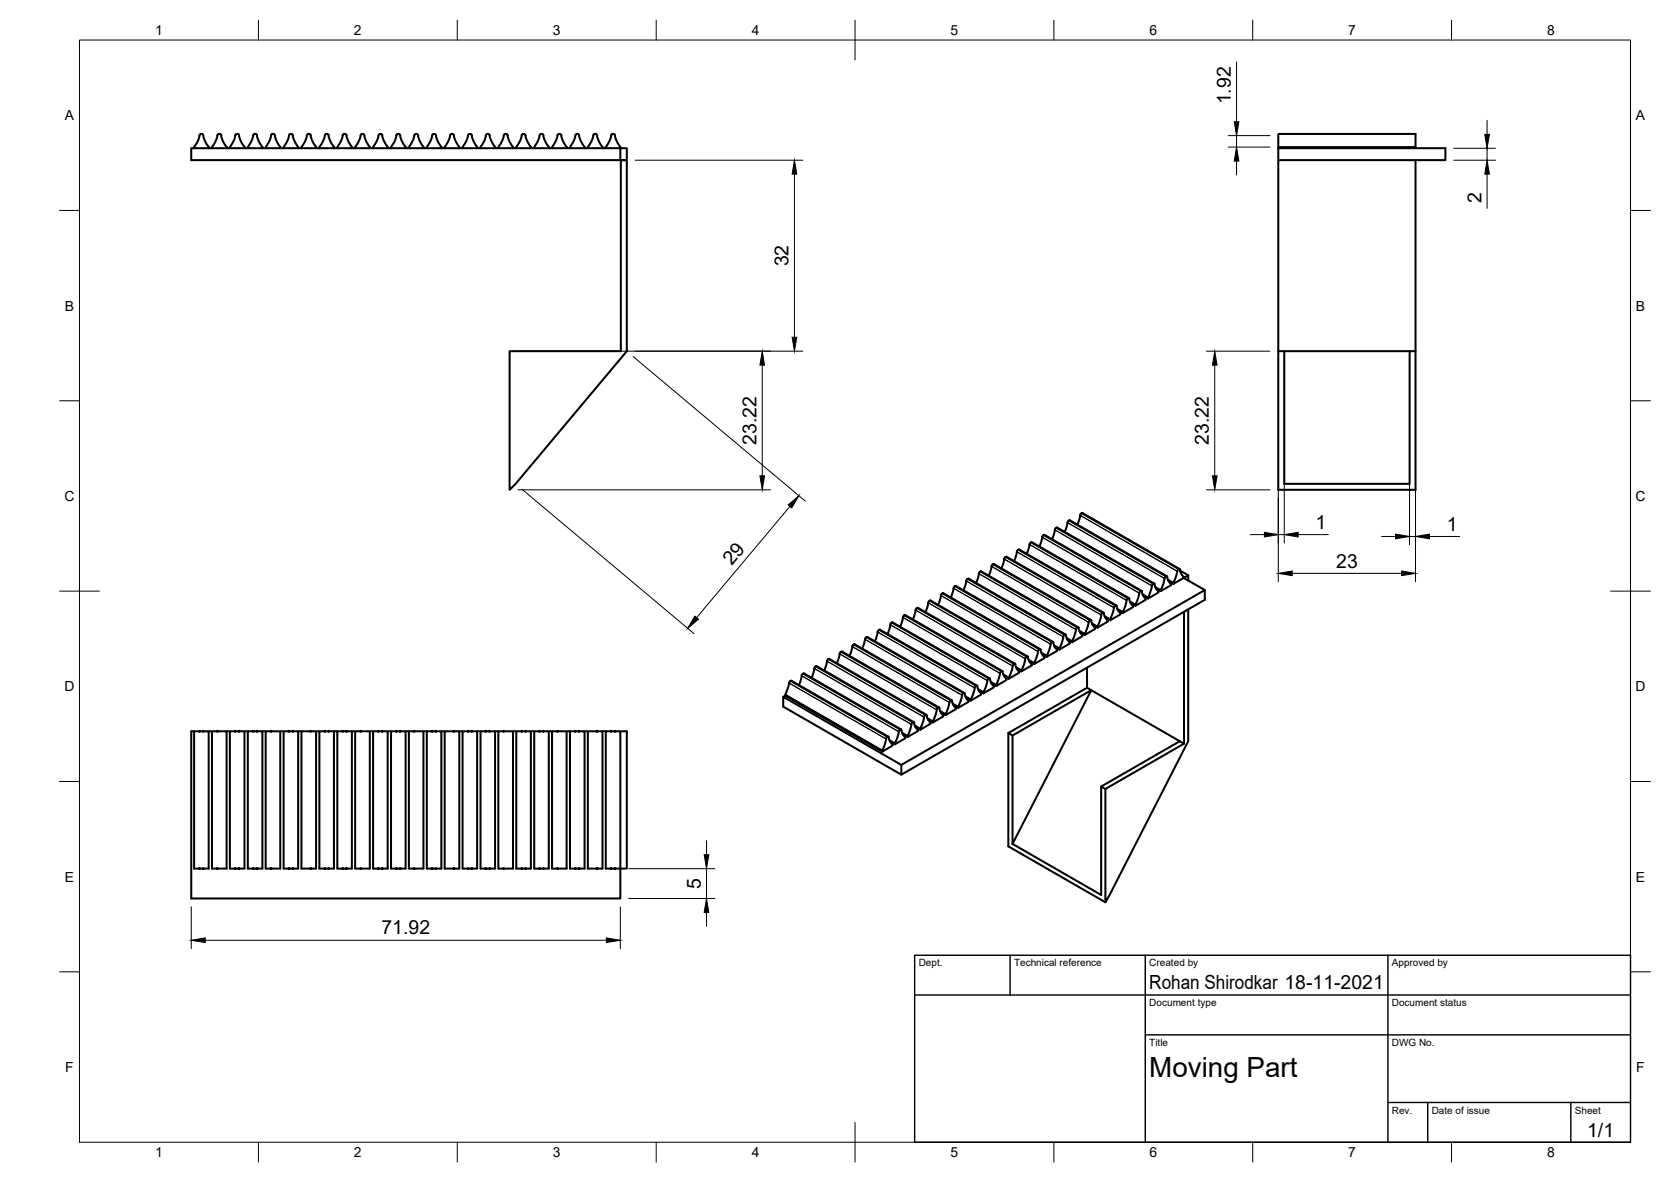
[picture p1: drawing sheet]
<svg xmlns="http://www.w3.org/2000/svg" width="420mm" height="297mm" viewBox="0 0 420 297" stroke-linecap="round" stroke-linejoin="round" font-family="sans-serif">
<!-- layer: Visible -->
<g fill="none" stroke="#000" stroke-width=".51">
<path d="M52.5 36.9l-.8-1.1-.5-1.3a.55 .55 0 0 0-.3-.8 .55 .55 0 0 0-.8 .5l-.3 1-1 2M52.5 36.9v.3M54.7 34l-.3 1.1-1.1 2.1M55 33.7a.75 .75 0 0 1 .7 .8l.5 1.3 .8 1.2M55 33.7l-.3 .3M57 37v.2M57.8 37.2l1.3-2.7a.56 .56 0 0 1 .3-.8 .56 .56 0 0 1 .7 .5l.5 1.4 .9 1.3v.3M62.3 37.2l1.3-2.7a.55 .55 0 0 1 .3-.8 .55 .55 0 0 1 .7 .5l.3 1 1.1 1.7v.3M68.2 34l-.3 1.1-1.1 2.1M68.5 33.7h.4l.2 .3M68.6 33.7l-.4 .3M69.1 34l.3 1.2 1.1 1.7v.3"/>
<path d="M75 36.9l-.9-1.3-.4-1.2a.56 .56 0 0 0-.6-.7 .56 .56 0 0 0-.5 .7l-1.3 2.8M75 36.9v.3M77.5 33.7a.75 .75 0 0 1 .7 .8l.5 1.3 .8 1.2M77.5 33.7l-.3 .1-.4 1.6-1 1.6v.2M79.5 37v.2M82.2 33.7l-.5 .1-.3 1.3-1.1 2.1M82.3 33.7l.3 .3M82.6 34l.4 1.2 .9 1.7M84 36.9v.3M84.8 37.2l1.3-2.7a.55 .55 0 0 1 .3-.8 .55 .55 0 0 1 .7 .5l.6 1.6 .8 1.1v.3M90.7 34l-.3 1.1-1.1 2.1M90.7 34l.3-.3h.4l.2 .3"/>
<path d="M91.6 34l.3 1.2 1.1 1.8M93 37v.2M93.8 37.2l1.3-2.7a.56 .56 0 0 1 .3-.8 .56 .56 0 0 1 .7 .5l.5 1.4 .9 1.3v.3M100 33.7a.75 .75 0 0 1 .7 .8l.5 1.3 .8 1.2M100 33.7l-.3 .1-.4 1.4-1 2M102 37v.2M104.8 33.7a.79 .79 0 0 0-.7 .8l-1.3 2.7M104.8 33.7l.3 .3M105.1 34l.4 1.2 .9 1.7M106.5 36.9v.3M111 37v.2M111 37l-.9-1.4-.4-1.2a.56 .56 0 0 0-.6-.7 .56 .56 0 0 0-.5 .7l-1.3 2.8"/>
<path d="M115.5 37v.2M115.5 37l-.8-1.2-.5-1.3a.55 .55 0 0 0-.3-.8 .55 .55 0 0 0-.7 .5l-.5 1.4-.9 1.4v.2M116.3 37.2l1.3-2.7a.56 .56 0 0 1 .3-.8 .56 .56 0 0 1 .7 .5l.6 1.6 .8 1.1v.3M124.5 37v.2M124.5 37l-.8-1.2-.5-1.3a.55 .55 0 0 0-.3-.8 .55 .55 0 0 0-.7 .5l-.4 1-1 2M127.3 33.7a.75 .75 0 0 0-.7 .8l-1.3 2.7M127.3 33.7l.3 .1 .4 1.4 .9 1.7M129 36.9v.3M133.5 37v.2M133.5 37l-.9-1.4-.4-1.2a.56 .56 0 0 0-.6-.7 .56 .56 0 0 0-.5 .7l-1.3 2.8M134.3 37.2l1.3-2.7a.55 .55 0 0 1 .3-.8 .55 .55 0 0 1 .7 .5l.3 1 1.1 1.7v.3M142.5 37v.2"/>
<path d="M142.5 37l-.7-1.1-.6-1.5a.56 .56 0 0 0-.5-.7 .56 .56 0 0 0-.6 .7l-1.3 2.8M147 37v.2M147 37l-.9-1.4-.4-1.2a.56 .56 0 0 0-.6-.7 .56 .56 0 0 0-.5 .7l-1.3 2.8M151.4 36.9l-1.2-2.4a.55 .55 0 0 0-.3-.8 .55 .55 0 0 0-.7 .5l-.4 1.2-1 1.6v.2M151.5 36.9v.3M156 37v.2h-107.9v3h109.5v-3h-1.6v3M156 37l-.7-1.1-.6-1.5a.56 .56 0 0 0-.5-.7 .56 .56 0 0 0-.6 .7l-1.3 2.8M321.4 37.2h42v3h-42zM321.4 37v-3.3h34.5v3.5M355.9 37h-34.5v.2M156.1 40.2h1.5v48.1l-28 33.3-1.5 1.5v-34.8h28zM321.4 40.2v82.9h34.5v-82.9"/>
<path d="M321.4 88.3h1.5M354.4 88.3h-31.5v33.3h31.5v-33.3h1.5M252.9 139.9l-.1 .1M253.1 139.9l24.4 14.1M253.1 139.9h-.2M255.7 138.6l-.7 2.4M255.9 138.2l.4-.1 24.4 14.1M256 138.2l-.3 .4M259.1 136.4l-.2 .2-.7 2.6M259.1 136.4l.4-.1 24.4 14M262.7 134.4l24.3 14.1M262.7 134.4a1.31 1.31 0 0 0-.8 1.3l-.6 1.7"/>
<path d="M265.2 133.1l-.7 2.4M265.6 132.6l-.4 .5M265.6 132.6l24.6 14M268.7 130.9l-1 2.8M269 130.8l24.4 14M269 130.8l-.3 .1M271.6 129.5l-.7 2.4M271.9 129l.3-.1 24.4 14.1M271.9 129l-.3 .5M221.3 158.2l24.4 14.1M221.3 158.3a1.52 1.52 0 0 0-.8 1.4l-.5 1.5M223.9 157l-.7 2.3"/>
<path d="M224.3 156.4l-.4 .6M224.5 156.4l24.4 14.1M224.5 156.4h-.2M227.5 154.6l-.4 .3-.8 2.6M227.6 154.6l24.4 14M227.7 154.6h-.2M230.5 152.9l-.2 .2-.8 2.6M230.5 152.8h.3l24.4 14M233.4 151.5l-.7 2.3M233.4 151.5h.1M233.7 151l-.3 .4M234 150.9l24.4 14.1"/>
<path d="M234 150.9l-.3 .1M235.9 152l.5-1.4a1.52 1.52 0 0 1 .8-1.5l24.4 14M240.4 147.3l24.4 14M240.4 147.2a1.4 1.4 0 0 0-.8 1.4l-.5 1.6M243.5 145.4l24.4 14.1M243.6 145.4a1.43 1.43 0 0 0-.8 1.5l-.5 1.4M245.4 146.5l.6-1.4a1.82 1.82 0 0 1 .7-1.5l24.4 14M249.3 142.3l-.7 2.4M249.6 141.8l-.3 .5M249.6 141.8l.3-.1 24.4 14.1M252.5 140.5l-.7 2.3M252.5 140.5h.1"/>
<path d="M252.8 140l-.3 .5M267.6 159.6l-.2 .4M267.6 159.6l.4-.1 .4 1.2 .6 .7M271.2 157.8l.2 .9 .8 .9v.3l-2.6 1.5M271.2 157.8a.51 .51 0 0 0-.5 .1 .51 .51 0 0 0-.2 .5l-.9 3M271.4 158.5l1.4 .8M271.5 158.9l1.3 .6M273.7 156.3a.39 .39 0 0 1 .2-.4 .39 .39 0 0 1 .5 .1l.3 .9 .7 .9M273.7 156.4l-.9 3.1M274.6 156.7l1.3 .8M274.7 157l1.2 .7M275.4 157.8v.3l-2.6 1.4"/>
<path d="M277 154.2l.5-.2 .2 .8 .8 1.2v.2l-2.6 1.5zM277.7 154.9l1.4 .7M277.9 155.2l1.2 .7M280.5 152.1l-.4 .4-1 3.4M280.5 152.2l.3 .1M280.8 152.3l.2 .8 .7 1M280.9 153l1.4 .8M281.1 153.4l1.2 .7M281.7 154.1v.3l-2.6 1.5M284 150.5l.2 .9 .7 1M284 150.5a.49 .49 0 0 0-.6 0 .49 .49 0 0 0-.1 .6l-1 3M284.1 151.2l1.4 .8"/>
<path d="M284.3 151.5l1.2 .7M284.9 152.4v.2l-2.6 1.5M286.7 148.6l-.2 .2-1 3.4M286.9 148.5h.2l.3 1 .7 1M286.9 148.5l-.2 .1M287.3 149.4l1.4 .7M287.5 149.7l1.2 .7M288.1 150.4v.1M288.1 150.5v.2l-2.6 1.5M289.6 147.2l-.9 3.2M290.3 146.8l.3 1 .7 .8M290.3 146.8a.41 .41 0 0 0-.5-.1 .41 .41 0 0 0-.2 .5"/>
<path d="M290.5 147.5l1.3 .8M290.6 147.9l1.2 .7M291.3 148.6v.3l-2.6 1.5M293.1 144.9l-.2 .3-1.1 3.4M293.1 144.9l.4-.1 .2 .9 .8 1.1-.1 .3-2.6 1.5M293.7 145.7l1.3 .8M293.8 146l1.2 .7M296.7 143.4l2.1 1.2v1.3M297.6 145l-.8-1.4a.42 .42 0 0 0-.4-.6 .42 .42 0 0 0-.4 .6l-1 3.1M297.6 144.9v.3l-2.6 1.5M298.8 144.6l-1.2 .6 5.3 3.1v2.4l-76.3 44-29.7-17.1v-2.5l29.7 17.1M298.8 153.1v33.2l-20.9 40.4v-28.4l19.8-11.4v-33.2"/>
<path d="M302.9 148.3l-76.3 43.9v2.5M197.4 174.6l.8-2a1.93 1.93 0 0 1 .7-1.5l24.5 14M197.4 174.8l-.5 .3M202.2 169.3l24.4 14M202.2 169.2a1.48 1.48 0 0 0-.8 1.5l-.5 1.5M204.1 170.3l.5-1.4a1.81 1.81 0 0 1 .7-1.5l24.5 14.1M208.5 165.6l24.4 14M208.6 165.6a1.48 1.48 0 0 0-.8 1.5l-.6 1.4M211.1 164.3l-.7 2.4M211.4 163.8l-.3 .5M211.4 163.9l.3-.2 24.4 14.1M213.6 164.8l.6-1.6a1.4 1.4 0 0 1 .7-1.3l24.4 14.1"/>
<path d="M217.5 160.7l-.7 2.3M217.5 160.6v.1M217.5 160.6l.1-.3 .5-.2 24.4 14M232.6 179.7l-.2 .3-1 3.4M232.6 179.7h.4l.2 .7 .8 1.2v.3l-2.6 1.5M235.9 177.8l-.3 .4-1 3.3M235.9 177.8h.3l.2 1 .8 1v.3l-2.6 1.4M236.4 178.7l1.3 .8M236.5 179l1.2 .7M238.8 176.2l.6-.2 .2 .9 .8 1.1-.1 .2-2.6 1.5zM239.6 176.9l1.3 .7M239.7 177.2l1.2 .7"/>
<path d="M242.2 174.2h.3l.4 1.2 .6 .7M242.2 174.2l-.2 .3-1.1 3.4M242.7 175l1.4 .8M242.9 175.4l1.2 .7M243.5 176.1v.3l-2.6 1.5M245.1 172.9l-1 3.2M245.3 172.4l.3-.1 .2 .1M245.4 172.4l-.3 .4M245.7 172.5l.3 .8 .7 1v.2l-2.6 1.6M245.9 173.2l1.4 .8M246.1 173.5l1.2 .7M248.3 171a.39 .39 0 0 1 .2-.4 .39 .39 0 0 1 .4 .1l.4 1 .6 .8"/>
<path d="M248.3 171l-1 3.2M249.1 171.4l1.4 .7M249.3 171.7l1.2 .7M249.9 172.5v.2l-2.6 1.5M251.4 169.2l-.9 3.2M251.8 168.6l.3 .1 .1 .7 .9 1.2v.3l-2.6 1.5M251.9 168.6l-.4 .6M252.3 169.5l1.4 .8M252.5 169.8l1.2 .7M254.6 167.4l-.9 3.1M255.3 167l.2 .8 .7 1M255.3 167a.41 .41 0 0 0-.5-.1 .41 .41 0 0 0-.2 .4"/>
<path d="M255.5 167.7l1.3 .8M255.6 168l1.2 .7M256.3 168.8v.2l-2.6 1.5M258.1 165.1l-.3 .2-1 3.4M258.2 165h.2l.4 1.1 .7 .9M258.2 165l-.1 .1M258.7 165.8l1.3 .8M258.8 166.2l1.2 .7M259.4 167v.2l-2.6 1.5M261.4 163.2l-.4 .3-1 3.4M261.4 163.2h.2l.3 1 .7 .9M261.9 164l1.3 .8"/>
<path d="M262 164.3l1.2 .7M262.6 165.1v.3l-2.6 1.5M265 162.2l1.4 .8M265.2 162.5l1.2 .7M265.8 163.3l-.9-1.3a.42 .42 0 0 0-.3-.6 .42 .42 0 0 0-.4 .5l-1 3.1M265.8 163.3h.1M265.8 163.4v.2l-2.6 1.4M267.4 160l-1 3.2M268.2 160.3l1.4 .8M268.4 160.7l1.2 .7M269 161.5v.2l-2.6 1.5M273.3 167.8v5l-19.8 11.4v28.5l24.4 14"/>
<path d="M273.3 172.8l24.4 14.1M48.8 183.8h-.7v42h107.9v-7.5h1.6v-34.5h-1.6M48.8 183.8h3.7v34.5h-3.7zM52.5 183.8h.8M53.3 183.8h3.7v34.5h-3.7zM57 183.8h.8M57.8 183.8h3.7v34.5h-3.7zM61.5 183.8h.8M62.3 183.8h3.7v34.5h-3.7zM66 183.8h.8M66.8 183.8h3.7v34.5h-3.7zM70.5 183.8h.8"/>
<path d="M71.3 183.8h3.7v34.5h-3.7zM75 183.8h.8M75.8 183.8h3.7v34.5h-3.7zM79.5 183.8h.8M80.3 183.8h3.7v34.5h-3.7zM84 183.8h.8M84.8 183.8h3.7v34.5h-3.7zM88.5 183.8h.8M89.3 183.8h3.7v34.5h-3.7zM93 183.8h.8M93.8 183.8h3.7v34.5h-3.7zM97.5 183.8h.8"/>
<path d="M98.3 183.8h3.7v34.5h-3.7zM102 183.8h.8M102.8 183.8h3.7v34.5h-3.7zM106.5 183.8h.8M107.3 183.8h3.7v34.5h-3.7zM111 183.8h.8M111.8 183.8h3.7v34.5h-3.7zM115.5 183.8h.8M116.3 183.8h3.7v34.5h-3.7zM120 183.8h.8M120.8 183.8h3.7v34.5h-3.7zM124.5 183.8h.8"/>
<path d="M125.3 183.8h3.7v34.5h-3.7zM129 183.8h.8M129.8 183.8h3.7v34.5h-3.7zM133.5 183.8h.8M134.3 183.8h3.7v34.5h-3.7zM138 183.8h.8M138.8 183.8h3.7v34.5h-3.7zM142.5 183.8h.8M143.3 183.8h3.7v34.5h-3.7zM147 183.8h.8M147.8 183.8h3.7v34.5h-3.7zM151.5 183.8h.8"/>
<path d="M152.3 183.8h3.7v34.5h-3.7zM221.8 188.6l-24.4-14v.2l24.4 14.1M222.8 185.7l-1 3.2M223.1 185.2l-.3 .5M223.1 185.2h.3l.4 1.2 .6 .8M223.6 186l1.4 .8M223.8 186.3l1.2 .7M224.4 187.2v.2l-2.6 1.5M226 183.8l-1 3.2M226.3 183.4l.2-.1 .2 .2M226.3 183.4l-.3 .4M226.7 183.5l.2 .8 .7 1v.3l-2.6 1.4"/>
<path d="M226.8 184.2l1.4 .8M227 184.5l1.2 .7M229.2 182a.38 .38 0 0 1 .2-.4 .38 .38 0 0 1 .4 .1l.3 .9 .7 .9M229.2 182l-1 3.2M230 182.3l1.4 .8M230.2 182.7l1.2 .7M230.8 183.4v.1M230.8 183.5v.2l-2.6 1.5M233.2 180.5l1.4 .8M233.4 180.9l1.2 .6M253.5 184.2l1.1 .6M254.6 184.8l19.8-11.4-19.8 38.7z"/>
<path d="M276.9 197.7l1 .6M296.7 186.3l-19.8 11.4v27.2l-22.3-12.8"/>
</g>
<g fill="#000" stroke="#000" stroke-width=".25">
<circle cx="50.2" cy="183.8" r=".24"/>
<circle cx="51.1" cy="183.8" r=".24"/>
<circle cx="54.6" cy="183.8" r=".24"/>
<circle cx="59.2" cy="183.8" r=".24"/>
<circle cx="60.1" cy="183.8" r=".24"/>
<circle cx="63.7" cy="183.8" r=".24"/>
<circle cx="64.6" cy="183.8" r=".24"/>
<circle cx="68.2" cy="183.8" r=".24"/>
<circle cx="72.7" cy="183.8" r=".24"/>
<circle cx="73.6" cy="183.8" r=".24"/>
<circle cx="78.1" cy="183.8" r=".24"/>
<circle cx="81.7" cy="183.8" r=".24"/>
<circle cx="82.6" cy="183.8" r=".24"/>
<circle cx="86.2" cy="183.8" r=".24"/>
<circle cx="87.1" cy="183.8" r=".24"/>
<circle cx="90.7" cy="183.8" r=".24"/>
<circle cx="95.2" cy="183.8" r=".24"/>
<circle cx="96.1" cy="183.8" r=".24"/>
<circle cx="99.7" cy="183.8" r=".24"/>
<circle cx="100.6" cy="183.8" r=".24"/>
<circle cx="104.2" cy="183.8" r=".24"/>
<circle cx="108.7" cy="183.8" r=".24"/>
<circle cx="109.6" cy="183.8" r=".24"/>
<circle cx="114.1" cy="183.8" r=".24"/>
<circle cx="117.7" cy="183.8" r=".24"/>
<circle cx="118.6" cy="183.8" r=".24"/>
<circle cx="122.2" cy="183.8" r=".24"/>
<circle cx="123.1" cy="183.8" r=".24"/>
<circle cx="126.7" cy="183.8" r=".24"/>
<circle cx="131.2" cy="183.8" r=".24"/>
<circle cx="132.1" cy="183.8" r=".24"/>
<circle cx="135.7" cy="183.8" r=".24"/>
<circle cx="136.6" cy="183.8" r=".24"/>
<circle cx="140.2" cy="183.8" r=".24"/>
<circle cx="144.7" cy="183.8" r=".24"/>
<circle cx="145.6" cy="183.8" r=".24"/>
<circle cx="150.1" cy="183.8" r=".24"/>
<circle cx="153.7" cy="183.8" r=".24"/>
<circle cx="154.6" cy="183.8" r=".24"/>
<circle cx="50.2" cy="218.3" r=".24"/>
<circle cx="51.1" cy="218.3" r=".24"/>
<circle cx="54.6" cy="218.3" r=".24"/>
<circle cx="59.2" cy="218.3" r=".24"/>
<circle cx="60.1" cy="218.3" r=".24"/>
<circle cx="63.7" cy="218.3" r=".24"/>
<circle cx="64.6" cy="218.3" r=".24"/>
<circle cx="68.2" cy="218.3" r=".24"/>
<circle cx="72.7" cy="218.3" r=".24"/>
<circle cx="73.6" cy="218.3" r=".24"/>
<circle cx="78.1" cy="218.3" r=".24"/>
<circle cx="81.7" cy="218.3" r=".24"/>
<circle cx="82.6" cy="218.3" r=".24"/>
<circle cx="86.2" cy="218.3" r=".24"/>
<circle cx="87.1" cy="218.3" r=".24"/>
<circle cx="90.7" cy="218.3" r=".24"/>
<circle cx="95.2" cy="218.3" r=".24"/>
<circle cx="96.1" cy="218.3" r=".24"/>
<circle cx="99.7" cy="218.3" r=".24"/>
<circle cx="100.6" cy="218.3" r=".24"/>
<circle cx="104.2" cy="218.3" r=".24"/>
<circle cx="108.7" cy="218.3" r=".24"/>
<circle cx="109.6" cy="218.3" r=".24"/>
<circle cx="114.1" cy="218.3" r=".24"/>
<circle cx="117.7" cy="218.3" r=".24"/>
<circle cx="118.6" cy="218.3" r=".24"/>
<circle cx="122.2" cy="218.3" r=".24"/>
<circle cx="123.1" cy="218.3" r=".24"/>
<circle cx="126.7" cy="218.3" r=".24"/>
<circle cx="131.2" cy="218.3" r=".24"/>
<circle cx="132.1" cy="218.3" r=".24"/>
<circle cx="135.7" cy="218.3" r=".24"/>
<circle cx="136.6" cy="218.3" r=".24"/>
<circle cx="140.2" cy="218.3" r=".24"/>
<circle cx="144.7" cy="218.3" r=".24"/>
<circle cx="145.6" cy="218.3" r=".24"/>
<circle cx="150.1" cy="218.3" r=".24"/>
<circle cx="153.7" cy="218.3" r=".24"/>
<circle cx="154.6" cy="218.3" r=".24"/>
</g>
<!-- layer: Visible Narrow -->
<g fill="none" stroke="#000" stroke-width=".25">
<path d="M252.9 139.9l24.4 14.1M255.7 138.7l24.4 14M255.7 138.6l24.4 14.1M255.9 138.2l24.5 14M256.1 138.1l24.4 14.1M258.9 136.8l24.4 14.1M259.1 136.4l24.4 14M259.3 136.3l24.4 14M262 135l24.4 14.1M262 135l24.4 14M262.3 134.5l24.4 14.1M262.5 134.5l24.4 14"/>
<path d="M265.2 133.1l24.4 14.1-24.4-14M265.5 132.7l24.4 14.1M265.6 132.6l24.4 14.1M268.4 131.4l24.4 14M268.4 131.3l24.4 14.1M268.7 130.9l24.4 14M268.8 130.8l24.4 14M271.6 129.5l24.4 14.1M271.6 129.5l24.4 14M271.9 129l24.4 14.1M272 129l24.4 14M220.7 158.8l24.4 14.1-24.4-14.1"/>
<path d="M220.9 158.4l24.4 14M221.1 158.3l24.4 14M223.9 157l24.4 14.1M223.9 157l24.4 14M224.1 156.5l24.4 14.1M224.3 156.4l24.4 14.1M227 155.1l24.4 14.1-24.4-14M227.3 154.7l24.4 14M227.5 154.6l24.3 14.1M230.2 153.3l24.4 14.1M230.5 152.9l24.4 14M230.6 152.8l24.4 14"/>
<path d="M233.7 151l24.4 14.1M233.8 150.9l24.4 14.1M236.6 149.6l24.4 14.1M236.9 149.2l24.4 14M237 149.1l24.4 14.1M239.8 147.9l24.4 14M239.8 147.8l24.4 14M240 147.4l24.4 14M240.2 147.3l24.4 14M243 146l24.4 14.1-24.4-14.1M243.2 145.5l24.4 14.1M243.4 145.4l24.4 14.1"/>
<path d="M246.1 144.2l24.4 14M246.1 144.1l24.4 14.1M246.4 143.7l24.4 14M246.5 143.6l24.5 14.1M249.3 142.3l24.4 14.1-24.4-14M249.6 141.9l24.4 14M249.7 141.8l24.4 14M252.5 140.5l24.4 14.1M252.8 140l24.4 14.1M198.4 171.7l24.4 14M198.4 171.6l24.4 14.1M198.7 171.2l24.4 14"/>
<path d="M198.8 171.1l24.4 14.1M201.6 169.8l24.4 14.1M201.6 169.8l24.4 14M201.8 169.4l24.5 14M202 169.3l24.4 14M204.8 168l24.4 14.1-24.4-14.1M205 167.5l24.4 14.1M205.2 167.4l24.4 14.1M207.9 166.2l24.4 14M207.9 166.1l24.4 14.1M208.2 165.7l24.4 14M208.4 165.6l24.3 14"/>
<path d="M211.1 164.3l24.4 14.1M211.4 163.9l24.4 14M211.5 163.8l24.4 14M214.3 162.5l24.4 14.1M214.3 162.5l24.4 14M214.6 162l24.4 14.1M214.7 161.9l24.4 14.1M217.8 160.2l24.4 14M217.9 160.1l24.4 14.1M241.9 174.7l-24.4-14 24.4 14M257.8 165.5l-24.4-14 24.4 14.1"/>
</g>
<!-- layer: Border -->
<g fill="none" stroke="#000" stroke-width=".25">
<path d="M20 10.1h390v276.9h-390zM65 5.1v5M115 5.1v5M165 5.1v5M215 5.1v10M265 5.1v5M315 5.1v5M365 5.1v5M15 52.9h5M410 52.9h5M15 100.7h5M410 100.7h5"/>
<path d="M15 148.6h10M405 148.6h10M15 196.4h5M410 196.4h5M15 244.2h5M410 244.2h5M65 287v5M115 287v5M165 287v5M215 282.1v9.9M265 287v5M315 287v5"/>
<path d="M365 287v5"/>
</g>
<!-- layer: TitleBlock -->
<path d="M230 240.1h180v46.9h-180zM230 250h180M254 240.1v9.9M288 240.1v46.9M349 240.1v46.9M288 260.1h122M349 277.1h61M359 277.1v9.9M395 277.1v9.9" fill="none" stroke="#000" stroke-width=".36"/>
<!-- layer: Dimensions -->
<g fill="none" stroke="#000" stroke-width=".25">
<path d="M310.9 15.6v15M308.8 37h10.5M308.8 34.1h10.5M310.9 34.1v2.9M365.5 37.3h10.5M373.9 30.3v3.5M373.9 37.3v3M159.7 40.3h42.1M199.7 43.8v41M310.9 40.5v3.5M365.5 40.3h10.5M373.9 43.8v8.6"/>
<path d="M130.2 88.3h71.6M159.2 89.6l43.3 36.3M191.7 91.8v27.8M303.3 88.3h16M305.4 91.8v27.8M321.4 90.4v55.8M322.9 90.4v46M354.4 90.4v46.5M355.9 90.4v55.8M130.2 123.1h63.6M131.2 122.9l43.3 36.3M198.6 127.3l-23.4 27.9"/>
<path d="M303.3 123.1h16M314.4 134.4h3.5M321.4 134.4h1.5M326.4 134.4h7.6M347.4 134.8h3.5M354.4 134.8h1.5M359.4 134.8h7.6M324.9 144.1h27.5M158.1 218.3h21.6M177.7 211.3v3.5M177.7 218.3v7.5M48.1 227.9v10.5"/>
<path d="M51.6 236.3h100.9M156 227.9v10.5M158.1 225.8h21.6M177.7 229.3v3.5"/>
</g>
<g fill="#000" stroke="#000" stroke-width=".25">
<path d="M310.3 30.6h1.2l-.6 3.5zM373.3 33.8h1.2l-.6 3.5zM199.7 40.3l.6 3.5h-1.1zM310.9 37l.6 3.5h-1.2zM373.9 40.3l.6 3.5h-1.2zM191.7 88.3l.5 3.5h-1.1zM199.2 84.8h1.1l-.6 3.5zM305.4 88.3l.6 3.5h-1.1zM191.1 119.6h1.1l-.5 3.5zM304.9 119.6h1.1l-.6 3.5zM198.2 126.9l2.7-2.3-1.8 3zM317.9 133.8l3.5 .6-3.5 .5z"/>
<path d="M322.9 134.4l3.5-.6v1.1zM350.9 134.2l3.5 .6-3.5 .6zM355.9 134.8l3.5-.6v1.2zM174.7 154.8l.9 .8-2.7 2.3zM321.4 144.1l3.5-.6v1.2zM352.4 143.5l3.5 .6-3.5 .6zM177.1 214.8h1.1l-.5 3.5zM48.1 236.3l3.5-.6v1.2zM152.5 235.7l3.5 .6-3.5 .6zM177.7 225.8l.5 3.5h-1.1z"/>
</g>
<text font-size="7" x="289" y="270.6">Moving Part</text>
<g font-size="4.9">
<text x="309.5" y="26.2" transform="rotate(-90 309.5 26.2)">1.92</text>
<text x="372.5" y="51.1" transform="rotate(-90 372.5 51.1)">2</text>
<text x="198.3" y="67" transform="rotate(-90 198.3 67)">32</text>
<text x="190.2" y="111.7" transform="rotate(-90 190.2 111.7)">23.22</text>
<text x="304" y="111.7" transform="rotate(-90 304 111.7)">23.22</text>
<text x="330.8" y="133">1</text>
<text x="363.8" y="133.4">1</text>
<text x="184" y="142.4" transform="rotate(-50 184 142.4)">29</text>
<text x="336" y="142.6">23</text>
<text x="176.2" y="223.4" transform="rotate(-90 176.2 223.4)">5</text>
<text x="95.9" y="234.8">71.92</text>
<text x="289" y="248.5">Rohan Shirodkar 18-11-2021</text>
<text x="399.1" y="285.7">1/1</text>
</g>
<g font-size="3.5">
<text x="39" y="8.8">1</text>
<text x="89" y="8.8">2</text>
<text x="139" y="8.8">3</text>
<text x="189" y="8.8">4</text>
<text x="239" y="8.8">5</text>
<text x="289" y="8.8">6</text>
<text x="339" y="8.8">7</text>
<text x="389" y="8.8">8</text>
<text x="16.3" y="30.2">A</text>
<text x="411.3" y="30.2">A</text>
<text x="16.3" y="78">B</text>
<text x="411.3" y="78">B</text>
<text x="16.2" y="125.9">C</text>
<text x="411.2" y="125.9">C</text>
<text x="16.2" y="173.7">D</text>
<text x="411.2" y="173.7">D</text>
<text x="16.3" y="221.6">E</text>
<text x="411.3" y="221.6">E</text>
<text x="16.4" y="269.4">F</text>
<text x="411.4" y="269.4">F</text>
<text x="39" y="290.8">1</text>
<text x="89" y="290.8">2</text>
<text x="139" y="290.8">3</text>
<text x="189" y="290.8">4</text>
<text x="239" y="290.8">5</text>
<text x="289" y="290.8">6</text>
<text x="339" y="290.8">7</text>
<text x="389" y="290.8">8</text>
</g>
<g font-size="2.5">
<text x="231" y="242.9">Dept.</text>
<text x="255" y="242.9">Technical reference</text>
<text x="289" y="242.9">Created by</text>
<text x="350" y="242.9">Approved by</text>
<text x="289" y="252.8">Document type</text>
<text x="350" y="252.8">Document status</text>
<text x="289" y="262.9">Title</text>
<text x="350" y="262.9">DWG No.</text>
<text x="350" y="279.9">Rev.</text>
<text x="360" y="279.9">Date of issue</text>
<text x="396" y="279.9">Sheet</text>
</g>
</svg>
